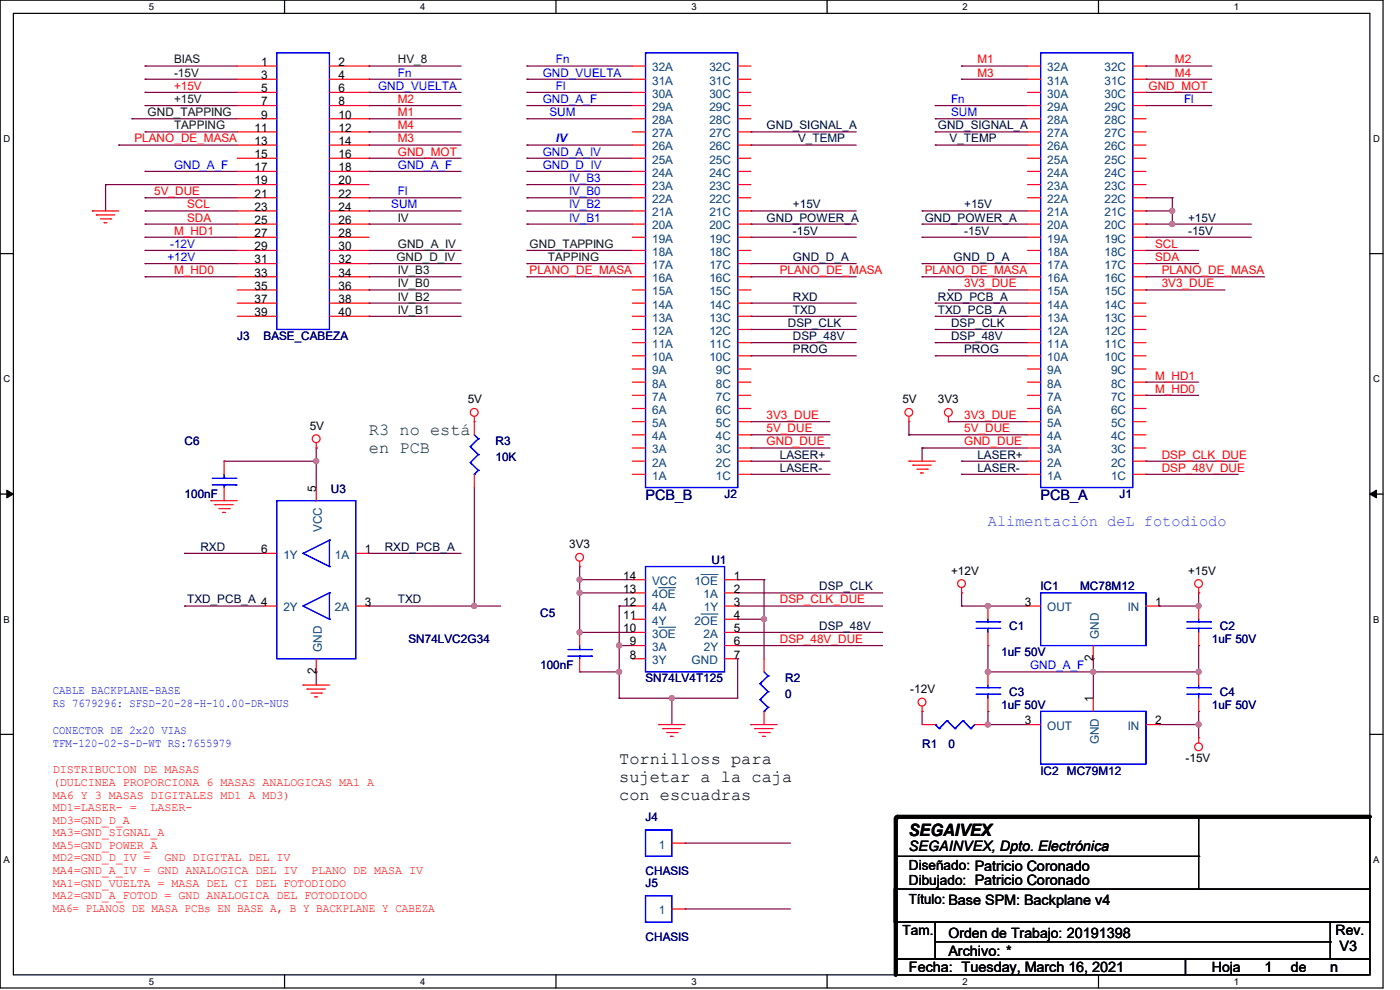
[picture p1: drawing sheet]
<svg xmlns="http://www.w3.org/2000/svg" width="297mm" height="210mm" viewBox="0 0 297 210" stroke-linecap="round" stroke-linejoin="round" font-family="sans-serif">
<path d="M0 0h293.4v209.6h-293.4zM2.8 2.8h287.8v204h-287.8z" fill="none" stroke="#000" stroke-width=".25"/>
<g fill="#fff">
<path d="M31.6 .3h1.1v2.3h-1.1z"/>
<path d="M31.6 207.1h1.1v2.2h-1.1z"/>
</g>
<path d="M60.4 0v2.8M60.4 206.8v2.8" fill="none" stroke="#000" stroke-width=".25"/>
<g fill="#fff">
<path d="M89.1 .3h1.1v2.3h-1.1z"/>
<path d="M89.1 207.1h1.1v2.2h-1.1z"/>
</g>
<path d="M117.9 0v2.8M117.9 206.8v2.8" fill="none" stroke="#000" stroke-width=".25"/>
<g fill="#fff">
<path d="M146.7 .3h1.1v2.3h-1.1z"/>
<path d="M146.7 207.1h1.1v2.2h-1.1z"/>
</g>
<path d="M175.5 0v2.8M175.5 206.8v2.8" fill="none" stroke="#000" stroke-width=".25"/>
<g fill="#fff">
<path d="M204.2 .3h1.1v2.3h-1.1z"/>
<path d="M204.2 207.1h1.1v2.2h-1.1z"/>
</g>
<path d="M233 0v2.8M233 206.8v2.8" fill="none" stroke="#000" stroke-width=".25"/>
<g fill="#fff">
<path d="M261.8 .3h1.1v2.3h-1.1z"/>
<path d="M261.8 207.1h1.1v2.2h-1.1z"/>
<path d="M.8 28.3h1.4v2.3h-1.4z"/>
<path d="M291.3 28.3h1.5v2.3h-1.5z"/>
<path d="M.8 79.3h1.4v2.2h-1.4z"/>
<path d="M291.3 79.3h1.5v2.2h-1.5z"/>
</g>
<path d="M0 53.8h2.8M290.6 53.8h2.8" fill="none" stroke="#000" stroke-width=".25"/>
<g fill="#fff">
<path d="M.8 130.3h1.3v2.2h-1.3z"/>
<path d="M291.3 130.3h1.4v2.2h-1.4z"/>
</g>
<path d="M0 104.8h2.8M290.6 104.8h2.8" fill="none" stroke="#000" stroke-width=".25"/>
<path d="M1.4 104l1.4 .8-1.4 .8zM290.6 104.8l1.4-.8v1.6z" fill="#000" stroke="#000" stroke-width=".21"/>
<g fill="#fff">
<path d="M.8 181.3h1.3v2.2h-1.3z"/>
<path d="M291.3 181.3h1.4v2.2h-1.4z"/>
</g>
<g fill="none" stroke="#000" stroke-width=".25">
<path d="M0 155.8h2.8M290.6 155.8h2.8M190 173.3h100.6v15.3h-100.6zM254.3 173.3v15.3M189.7 188.6h100.9v7h-100.9zM190 195.6h8.4v7.9h-8.4zM190 181.7h64.3M198.4 195.6h83.8v7.9h-83.8zM198.4 199.8h83.8M254.3 181.7h.1M254.3 188.6h.1M282.2 195.6h8.4v7.9h-8.4z"/>
<path d="M282.2 199.8h.1M190 203.5h61.5v3.3h-61.5zM251.5 203.5h39.1v3.3h-39.1z"/>
</g>
<g fill="none" stroke="#800040" stroke-width=".25">
<path d="M30.8 14h.1M30.8 16.8h.1M30.8 19.6h.1M30.8 16.8h19.5M30.8 14h19.5M30.8 19.6h19.5M78.3 14h.1M78.3 16.8h.1M78.3 19.6h.1M78.3 16.8h19.5M78.3 14h19.5M78.3 19.6h19.5"/>
<path d="M111.8 16.8h.1M111.8 14h.1M111.8 19.6h.1M111.8 16.8h22.4M111.8 14h22.4M111.8 19.6h22.4M204 16.8h.1M204 14h.1M204 16.8h14M204 14h14M243.1 19.6h.1M243.1 14h.1"/>
<path d="M243.1 16.8h.1M243.1 16.8h14M243.1 14h14M243.1 19.6h14M22.4 39.2h.1M22.4 39.2h27.9M22.4 39.2v5.5M25.2 30.8h.1M25.2 30.8h25.1M28 25.2h.1M28 25.2h22.3M30.8 22.4h.1"/>
<path d="M30.8 28h.1M30.8 36.4h.1M30.8 36.4h19.5M30.8 22.4h19.5M30.8 28h19.5M78.3 22.4h.1M78.3 25.2h.1M78.3 28h.1M78.3 30.8h.1M78.3 33.6h.1M78.3 36.4h.1M78.3 36.4h19.5"/>
<path d="M78.3 22.4h19.5M78.3 25.2h19.5M78.3 30.8h19.5M78.3 33.6h19.5M78.3 28h19.5M111.8 39.2h.1M111.8 36.4h.1M111.8 22.4h.1M111.8 25.2h.1M111.8 30.8h.1M111.8 33.6h.1M111.8 39.2h22.4"/>
<path d="M111.8 36.4h22.4M111.8 22.4h22.4M111.8 25.2h22.4M111.8 30.8h22.4M111.8 33.6h22.4M159.3 30.8h.1M159.3 28h.1M159.3 30.8h22.4M159.3 28h22.4M198.4 28h.1M198.4 22.4h.1M198.4 25.2h.1"/>
<path d="M198.4 30.8h.1M198.4 22.4h19.6M198.4 25.2h19.6M198.4 30.8h19.6M198.4 28h19.6M243.1 22.4h.1M243.1 22.4h14M30.8 53.1h.1M30.8 55.9h.1M30.8 58.7h.1M30.8 42h.1M30.8 44.7h.1"/>
<path d="M30.8 47.5h.1M30.8 50.3h.1M30.8 53.1h19.5M30.8 55.9h19.5M30.8 47.5h19.5M30.8 42h19.5M30.8 44.7h19.5M30.8 58.7h19.5M30.8 50.3h19.5M78.3 53.1h.1M78.3 55.9h.1M78.3 58.7h.1"/>
<path d="M78.3 42h.1M78.3 44.7h.1M78.3 47.5h.1M78.3 53.1h19.5M78.3 55.9h19.5M78.3 47.5h19.5M78.3 42h19.5M78.3 44.7h19.5M78.3 58.7h19.5M111.8 47.5h.1M111.8 42h.1M111.8 44.7h.1"/>
<path d="M111.8 58.7h.1M111.8 53.1h.1M111.8 55.9h.1M111.8 53.1h22.4M111.8 55.9h22.4M111.8 47.5h22.4M111.8 42h22.4M111.8 44.7h22.4M111.8 58.7h22.4M159.3 58.7h.1M159.3 47.5h.1M159.3 50.3h.1"/>
<path d="M159.3 55.9h.1M159.3 44.7h.1M159.3 55.9h22.4M159.3 47.5h22.4M159.3 44.7h22.4M159.3 58.7h22.4M159.3 50.3h22.4M195.6 58.7h.1M195.6 47.5h.1M195.6 50.3h.1M195.6 55.9h.1M195.6 44.7h.1"/>
<path d="M195.6 55.9h22.4M195.6 47.5h22.4M195.6 44.7h22.4M195.6 58.7h22.4M195.6 50.3h22.4M243.1 53.1h.1M243.1 55.9h.1M243.1 50.3h.1M243.1 42h.1M243.1 47.5h.1M243.1 44.7h.1M243.1 58.7h.1"/>
<path d="M243.1 53.1h11.2M243.1 55.9h11.2M243.1 47.5h22.4M243.1 42h5.6M243.1 44.7h5.6M243.1 58.7h25.2M243.1 50.3h22.4M248.7 47.5h.1M248.7 44.7h.1M248.7 42h.1M248.7 42v5.5M78.3 61.5h.1"/>
<path d="M78.3 64.3h.1M78.3 67.1h.1M78.3 67.1h19.5M78.3 64.3h19.5M78.3 61.5h19.5M159.3 67.1h.1M159.3 64.3h.1M159.3 69.9h.1M159.3 72.7h.1M159.3 75.5h.1M159.3 67.1h22.4M159.3 64.3h22.4"/>
<path d="M159.3 69.9h22.4M159.3 72.7h22.4M159.3 75.5h22.4M198.4 69.9h.1M198.4 72.7h.1M198.4 75.5h.1M198.4 64.3h.1M198.4 67.1h.1M198.4 67.1h19.6M198.4 64.3h19.6M198.4 69.9h19.6M198.4 72.7h19.6"/>
<path d="M198.4 75.5h19.6M201.2 61.5h.1M201.2 61.5h16.8M243.1 61.5h.1M243.1 61.5h16.8M47.5 97.8h.1M47.5 97.8h19.6M67.1 97.8h.1M67.1 95h.1M67.1 95v8.4M159.3 95h.1M159.3 92.2h.1"/>
<path d="M159.3 89.5h.1M159.3 97.8h.1M159.3 95h16.8M159.3 92.2h16.8M159.3 89.5h16.8M159.3 97.8h16.8M192.8 92.2h.1M192.8 92.2h25.2M192.8 89.5v2.7M195.6 95h.1M195.6 95h22.4M195.6 95v2.8"/>
<path d="M201.2 89.5h.1M201.2 89.5h16.8M204 97.8h.1M204 97.8h14M243.1 97.8h.1M243.1 81.1h.1M243.1 83.9h.1M243.1 97.8h19.6M243.1 81.1h11.2M243.1 83.9h11.2M39.2 117.4h.1M39.2 117.4h16.7"/>
<path d="M78.3 117.4h.1M78.3 117.4h19.5M100.6 103.4v25.2M159.3 100.6h.1M159.3 100.6h16.8M204 100.6h.1M204 100.6h14M243.1 100.6h.1M243.1 100.6h19.6M39.2 128.6h.1M39.2 128.6h16.7M78.3 128.6h.1"/>
<path d="M78.3 128.6h27.9M100.6 128.6h.1M123 134.2h.1M123 125.8h.1M123 123h.1M123 120.2h.1M123 125.8h11.2M123 134.2h11.2M123 123h11.2M123 120.2v14M131.4 128.6h.1M131.4 136.9h.1"/>
<path d="M131.4 128.6h2.8M131.4 136.9h2.8M131.4 128.6v19.5M156.5 125.8h.1M156.5 134.2h.1M156.5 128.6h.1M156.5 136.9h.1M156.5 131.4h.1M156.5 123h.1M156.5 139.7h.1M156.5 125.8h30.7M156.5 134.2h30.7"/>
<path d="M156.5 128.6h30.7M156.5 136.9h30.7M156.5 131.4h5.6M156.5 123h5.6M156.5 139.7v8.4h-25.1M162.1 131.4h.1M162.1 123h.1M162.1 123v16.7M204 125.8h.1M204 128.6h.1M204 128.6h14M204 125.8v2.8"/>
<path d="M209.6 136.9h.1M209.6 128.6h.1M209.6 136.9v5.6M231.9 139.7h.1M231.9 139.7v8.4M245.9 128.6h.1M254.3 125.8h.1M254.3 136.9h.1M254.3 125.8v2.8h-8.4M254.3 136.9v5.6h-44.7M67.1 142.5h.1M67.1 142.5v2.8"/>
<path d="M123 142.5h.1M123 142.5h8.4M131.4 142.5h.1M131.4 148.1h.1M142.5 148.1h.1M142.5 148.1v5.6M195.6 150.9h.1M195.6 150.9v2.8M209.6 153.7h.1M209.6 142.5h.1M209.6 150.9h.1M209.6 153.7h8.4"/>
<path d="M209.6 150.9v2.8M231.9 142.5h.1M245.9 153.7h.1M245.9 153.7h8.4M254.3 150.9h.1M254.3 153.7h.1M254.3 150.9v5.6M145.3 178.9h.1M145.3 178.9h22.4M145.3 192.8h.1M145.3 192.8h22.4"/>
</g>
<g fill="#f0f" stroke="#f0f" stroke-width=".25">
<circle cx="162.1" cy="131.3" r=".53"/>
<circle cx="254.3" cy="153.7" r=".53"/>
<circle cx="254.3" cy="128.5" r=".53"/>
<circle cx="209.6" cy="128.5" r=".53"/>
<circle cx="209.6" cy="153.7" r=".53"/>
<circle cx="209.6" cy="142.5" r=".53"/>
<circle cx="254.3" cy="142.5" r=".53"/>
<circle cx="231.9" cy="142.5" r=".53"/>
<circle cx="123" cy="134.1" r=".53"/>
<circle cx="248.7" cy="47.5" r=".53"/>
<circle cx="123" cy="125.8" r=".53"/>
<circle cx="123" cy="123" r=".53"/>
<circle cx="248.7" cy="44.7" r=".53"/>
<circle cx="131.3" cy="136.9" r=".53"/>
<circle cx="131.3" cy="142.5" r=".53"/>
<circle cx="142.5" cy="148.1" r=".53"/>
<circle cx="67.1" cy="97.8" r=".53"/>
<circle cx="100.6" cy="128.5" r=".53"/>
</g>
<g fill="none" stroke="#f00" stroke-width=".25">
<path d="M50.3 14h8.4M50.3 16.8h8.4M50.3 19.6h8.4M69.9 14h8.4M69.9 16.8h8.4M69.9 19.6h8.4M134.2 14h2.7M134.2 16.8h2.7M134.2 19.6h2.7M156.5 14h2.8M156.5 16.8h2.8M156.5 19.6h2.8"/>
<path d="M218 14h2.8M218 16.8h2.8M218 19.6h2.8M240.3 14h2.8M240.3 16.8h2.8M240.3 19.6h2.8M50.3 22.4h8.4M50.3 25.2h8.4M50.3 28h8.4M50.3 30.8h8.4M50.3 33.6h8.4M50.3 36.4h8.4"/>
<path d="M50.3 39.2h8.4M69.9 22.4h8.4M69.9 25.2h8.4M69.9 28h8.4M69.9 30.8h8.4M69.9 33.6h8.4M69.9 36.4h8.4M69.9 39.2h8.4M134.2 22.4h2.7M134.2 25.2h2.7M134.2 28h2.7M134.2 30.8h2.7"/>
<path d="M134.2 33.6h2.7M134.2 36.4h2.7M134.2 39.2h2.7M156.5 22.4h2.8M156.5 25.2h2.8M156.5 28h2.8M156.5 30.8h2.8M156.5 33.6h2.8M156.5 36.4h2.8M156.5 39.2h2.8M218 22.4h2.8M218 25.2h2.8"/>
<path d="M218 28h2.8M218 30.8h2.8M218 33.6h2.8M218 36.4h2.8M218 39.2h2.8M240.3 22.4h2.8M240.3 25.2h2.8M240.3 28h2.8M240.3 30.8h2.8M240.3 33.6h2.8M240.3 36.4h2.8M240.3 39.2h2.8"/>
<path d="M19.6 44.7h.1M19.6 44.7h5.6M20.4 45.6h.1M20.4 45.6h3.9M21.3 46.4h2.2M22.1 47.2h.1M22.1 47.2h.6M23.5 46.4h.1M50.3 44.7h8.4M50.3 42h8.4M50.3 47.5h8.4M50.3 50.3h8.4"/>
<path d="M50.3 53.1h8.4M50.3 55.9h8.4M50.3 58.7h8.4M69.9 44.7h8.4M69.9 42h8.4M69.9 47.5h8.4M69.9 50.3h8.4M69.9 53.1h8.4M69.9 55.9h8.4M69.9 58.7h8.4M134.2 44.7h2.7M134.2 42h2.7"/>
<path d="M134.2 47.5h2.7M134.2 50.3h2.7M134.2 53.1h2.7M134.2 55.9h2.7M134.2 58.7h2.7M156.5 44.7h2.8M156.5 42h2.8M156.5 47.5h2.8M156.5 50.3h2.8M156.5 53.1h2.8M156.5 55.9h2.8M156.5 58.7h2.8"/>
<path d="M218 44.7h2.8M218 42h2.8M218 47.5h2.8M218 50.3h2.8M218 53.1h2.8M218 55.9h2.8M218 58.7h2.8M240.3 44.7h2.8M240.3 42h2.8M240.3 47.5h2.8M240.3 50.3h2.8M240.3 53.1h2.8"/>
<path d="M240.3 55.9h2.8M240.3 58.7h2.8M50.3 61.5h8.4M50.3 64.3h8.4M50.3 67.1h8.4M69.9 61.5h8.4M69.9 64.3h8.4M69.9 67.1h8.4M134.2 61.5h2.7M134.2 64.3h2.7M134.2 67.1h2.7M134.2 75.5h2.7"/>
<path d="M134.2 69.9h2.7M134.2 78.3h2.7M134.2 72.7h2.7M156.5 61.5h2.8M156.5 64.3h2.8M156.5 67.1h2.8M156.5 75.5h2.8M156.5 69.9h2.8M156.5 78.3h2.8M156.5 72.7h2.8M218 61.5h2.8M218 64.3h2.8"/>
<path d="M218 67.1h2.8M218 75.5h2.8M218 69.9h2.8M218 78.3h2.8M218 72.7h2.8M240.3 61.5h2.8M240.3 64.3h2.8M240.3 67.1h2.8M240.3 75.5h2.8M240.3 69.9h2.8M240.3 78.3h2.8M240.3 72.7h2.8"/>
<path d="M47.5 97.8v2.8M67.1 95h.1M67.1 93.9v1.1M100.6 89.5h.1M100.6 88.3v3.9M134.2 97.8h2.7M134.2 92.2h2.7M134.2 86.7h2.7M134.2 81.1h2.7M134.2 95h2.7M134.2 89.5h2.7M134.2 83.9h2.7"/>
<path d="M156.5 97.8h2.8M156.5 92.2h2.8M156.5 86.7h2.8M156.5 81.1h2.8M156.5 95h2.8M156.5 89.5h2.8M156.5 83.9h2.8M192.8 97.8h.1M192.8 89.5h.1M192.8 97.8h5.6M192.8 88.3v1.2M193.7 98.7h.1"/>
<path d="M193.7 98.7h3.9M194.5 99.5h2.2M196.7 99.5h.1M201.2 89.5h.1M201.2 88.3v1.2M218 97.8h2.8M218 92.2h2.8M218 86.7h2.8M218 81.1h2.8M218 95h2.8M218 89.5h2.8M218 83.9h2.8"/>
<path d="M240.3 97.8h2.8M240.3 92.2h2.8M240.3 86.7h2.8M240.3 81.1h2.8M240.3 95h2.8M240.3 89.5h2.8M240.3 83.9h2.8M44.7 106.2h.1M44.7 106.2h5.6M45.6 107.1h.1M45.6 107.1h3.9M46.4 107.9h2.2"/>
<path d="M47.2 108.7h.1M47.2 108.7h.6M47.5 103.4v2.8M48.6 107.9h.1M55.9 117.4h2.8M67.1 103.4v2.8M75.5 117.4h2.8M100.6 100.6v2.8M123 119.1v1.1M134.2 100.6h2.7M156.5 100.6h2.8M195.3 100.3h.1"/>
<path d="M195.3 100.3h.6M218 100.6h2.8M240.3 100.6h2.8M55.9 128.6h2.8M67.1 139.7v2.8M75.5 128.6h2.8M123 120.2h.1M123 134.2v2.7M123 139.7v2.8M134.2 128.6h2.7M134.2 123h2.7M134.2 125.8h2.7"/>
<path d="M134.2 131.4h2.7M134.2 134.2h2.7M134.2 136.9h2.7M134.2 139.7h2.7M153.7 128.6h2.8M153.7 123h2.8M153.7 125.8h2.8M153.7 131.4h2.8M153.7 134.2h2.8M153.7 136.9h2.8M153.7 139.7h2.8M162.1 139.7v2.8"/>
<path d="M204 125.8h.1M204 124.7v1.1M209.6 128.6v2.8M209.6 134.2v2.7M218 128.6h2.8M231.9 136.9v2.8M243.1 128.6h2.8M254.3 125.8h.1M254.3 124.7v1.1M254.3 128.6v2.8M254.3 134.2v2.7M64.3 145.3h.1"/>
<path d="M64.3 145.3h5.6M65.2 146.2h.1M65.2 146.2h3.8M66 147h2.2M66.8 147.8h.1M66.8 147.8h.6M68.2 147h.1M139.7 153.7h.1M139.7 153.7h5.6M140.6 154.6h.1M140.6 154.6h3.9M141.4 155.4h2.2"/>
<path d="M142.2 156.2h.1M142.2 156.2h.6M143.6 155.4h.1M159.3 153.7h.1M159.3 153.7h5.6M160.1 154.6h.1M160.1 154.6h3.9M161 155.4h2.2M161.8 156.2h.1M161.8 156.2h.6M162.1 150.9v2.8M163.2 155.4h.1"/>
<path d="M195.6 150.9h.1M195.6 149.8v1.1M195.6 153.7h2.8M206.8 153.7h2.8M209.6 142.5v2.8M209.6 148.1v2.8M218 153.7h2.8M231.9 148.1v2.8M243.1 153.7h2.8M254.3 156.5h.1M254.3 142.5v2.8M254.3 148.1v2.8"/>
<path d="M254.3 156.5v1.1M142.5 178.9h2.8M142.5 192.8h2.8"/>
<circle cx="67.1" cy="93.1" r=".83"/>
<circle cx="100.6" cy="87.5" r=".83"/>
<circle cx="192.8" cy="87.5" r=".83"/>
<circle cx="201.2" cy="87.5" r=".83"/>
<circle cx="123" cy="118.2" r=".83"/>
<circle cx="204" cy="123.8" r=".83"/>
<circle cx="254.3" cy="123.8" r=".83"/>
<circle cx="195.6" cy="148.9" r=".83"/>
<circle cx="254.3" cy="158.4" r=".83"/>
</g>
<path d="M190 173.6v33.2M190.3 173.3h100.3" fill="none" stroke="#000" stroke-width=".8"/>
<g fill="#000">
<circle cx="190" cy="173.6" r=".4"/>
<circle cx="190.3" cy="173.3" r=".4"/>
</g>
<g fill="none" stroke="#00f" stroke-width=".25">
<path d="M58.7 11.2h11.2v58.7h-11.2zM136.9 11.2h19.6v92.2h-19.6zM220.8 11.2h19.5v92.2h-19.5zM99.8 94.7h.1M99.8 98.1h.1M99.8 94.7l1.7 1.7M99.8 98.1l1.7 1.7M100.6 92.2l.9 .9M101.5 93.1h.1M101.5 96.4h.1M101.5 99.8h.1M101.5 93.1l-1.7 1.6"/>
<path d="M101.5 96.4l-1.7 1.7M101.5 99.8l-.9 .8M45 101.5h5M45 102.9h5M47.5 102.9h.1M47.5 101.5h.1M47.5 100.6v.9M47.5 102.9v.5M50 101.5h.1M50 102.9h.1M58.7 106.2h16.8v33.5h-16.8zM64.3 117.4h.1"/>
<path d="M64.3 117.4l5.6 2.8M69.9 114.6h.1M69.9 114.6v5.6M69.9 114.6l-5.6 2.8M100.6 100.6h.1M64.3 128.6h.1M64.3 128.6l5.6 2.8M69.9 120.2h.1M69.9 131.4h.1M69.9 125.8h.1M69.9 125.8v5.6M69.9 125.8l-5.6 2.8"/>
<path d="M120.5 137.8h5M120.5 139.2h5M123 139.2h.1M123 137.8h.1M123 136.9v.9M123 139.2v.5M125.5 137.8h.1M125.5 139.2h.1M136.9 120.2h16.8v22.3h-16.8zM207.1 133.3h5M207.1 131.9h5M209.6 131.9h.1"/>
<path d="M209.6 133.3h.1M209.6 131.4v.5M209.6 133.3v.9M212.1 133.3h.1M212.1 131.9h.1M220.8 125.8h22.3v11.1h-22.3zM251.8 133.3h5M251.8 131.9h5M254.3 131.9h.1M254.3 133.3h.1M254.3 131.4v.5M254.3 133.3v.9"/>
<path d="M256.8 133.3h.1M256.8 131.9h.1M161.2 145h.1M161.2 148.4h.1M161.2 145l1.7 1.7M161.2 148.4l1.7 1.7M162.1 150.9h.1M162.1 142.5l.8 .9M162.9 143.4h.1M162.9 146.7h.1M162.9 150.1h.1M162.9 143.4l-1.7 1.6"/>
<path d="M162.9 146.7l-1.7 1.7M162.9 150.1l-.8 .8M198.4 153.7h.1M198.4 153.7l.9 .9M199.3 154.6h.1M200.9 152.9h.1M200.9 152.9l1.7 1.7M200.9 152.9l-1.6 1.7M202.6 154.6h.1M204.3 152.9h.1M204.3 152.9l1.7 1.7M204.3 152.9l-1.7 1.7"/>
<path d="M206 154.6h.1M206.8 153.7l-.8 .9M207.1 147.3h5M207.1 145.9h5M209.6 145.9h.1M209.6 147.3h.1M209.6 145.3v.6M209.6 147.3v.8M212.1 147.3h.1M212.1 145.9h.1M220.8 150.9h22.3v11.2h-22.3zM251.8 147.3h5"/>
<path d="M251.8 145.9h5M254.3 145.9h.1M254.3 147.3h.1M254.3 145.3v.6M254.3 147.3v.8M256.8 147.3h.1M256.8 145.9h.1M136.9 176.1h5.6v5.6h-5.6zM136.9 190h5.6v5.6h-5.6z"/>
</g>
<path d="M139.7 133.1h3.6M139.7 124.7h3.6M148.7 121.9h3.6M148.7 130.3h3.6" fill="none" stroke="#004080" stroke-width=".21"/>
<g font-size="3.6" fill="#008000">
<text x="78.3" y="92.2">R3 no está</text>
<text x="78.3" y="96">en PCB</text>
</g>
<g font-size="3.6">
<text x="131.4" y="162.1">Tornilloss para</text>
<text x="131.4" y="165.9">sujetar a la caja</text>
<text x="131.4" y="169.6">con escuadras</text>
<text x="192.8" y="177.4">SEGAIVEX</text>
</g>
<text font-size="3.3" fill="#0080ff" x="209.6" y="111.7">Alimentación deL fotodiodo</text>
<g font-size="3" fill="#000080">
<text x="136.9" y="106.2">PCB_B</text>
<text x="220.8" y="106.2">PCB_A</text>
</g>
<g font-size="3">
<text x="192.8" y="180.5">SEGAINVEX, Dpto. Electrónica</text>
<text x="192.8" y="184.6">Diseñado: Patricio Coronado</text>
<text x="192.8" y="187.7">Dibujado: Patricio Coronado</text>
<text x="192.8" y="191.9">Título: Base SPM: Backplane v4</text>
<text x="191.4" y="198.3">Tam.</text>
<text x="201.2" y="202.9">Archivo: ***</text>
<text x="201.2" y="202.9">Archivo:</text>
<text x="201.2" y="198.9">Orden de Trabajo: 20191398</text>
<text x="283.3" y="198.3">Rev.</text>
<text x="284.2" y="201.7">V3</text>
<text x="192.8" y="206.2">Fecha: Tuesday, March 16, 2021</text>
<text x="257.1" y="206.2">Hoja</text>
<text x="268.3" y="206.2">1</text>
<text x="273.9" y="206.2">de</text>
<text x="282.2" y="206.2">n</text>
</g>
<g font-size="2.5" fill="#004000">
<text x="36.9" y="13.5">BIAS</text>
<text x="36.9" y="16.3">-15V</text>
<text x="84.4" y="13.5">HV_8</text>
<text x="36.9" y="21.8">+15V</text>
<text x="31.3" y="24.6">GND_TAPPING</text>
<text x="36.9" y="27.4">TAPPING</text>
<text x="84.4" y="47">IV</text>
<text x="84.4" y="52.6">GND_A_IV</text>
<text x="112.4" y="52.6">GND_TAPPING</text>
<text x="84.1" y="55.4">GND_D_IV</text>
<text x="84.4" y="58.2">IV_B3</text>
<text x="116.2" y="55.4">TAPPING</text>
<text x="84.4" y="61">IV_B0</text>
<text x="84.4" y="63.8">IV_B2</text>
<text x="84.4" y="66.5">IV_B1</text>
</g>
<g font-size="2.5">
<text x="55.4" y="14">1</text>
<text x="55.4" y="16.8">3</text>
<text x="71.8" y="14">2</text>
<text x="71.8" y="16.8">4</text>
<text x="55.4" y="19.6">5</text>
<text x="55.4" y="22.4">7</text>
<text x="71.8" y="19.6">6</text>
<text x="71.8" y="22.4">8</text>
<text x="54" y="27.9">11</text>
<text x="55.4" y="25.1">9</text>
<text x="71.8" y="25.1">10</text>
<text x="71.8" y="27.9">12</text>
<text x="54" y="30.7">13</text>
<text x="54" y="33.5">15</text>
<text x="71.8" y="30.7">14</text>
<text x="71.8" y="33.5">16</text>
<text x="54" y="36.3">17</text>
<text x="54" y="39.1">19</text>
<text x="54" y="41.9">21</text>
<text x="71.8" y="36.3">18</text>
<text x="71.8" y="39.1">20</text>
<text x="71.8" y="41.9">22</text>
<text x="54" y="44.7">23</text>
<text x="54" y="47.5">25</text>
<text x="71.8" y="44.7">24</text>
<text x="71.8" y="47.5">26</text>
<text x="54" y="50.3">27</text>
<text x="54" y="53.1">29</text>
<text x="71.8" y="50.3">28</text>
<text x="71.8" y="53.1">30</text>
<text x="54" y="55.9">31</text>
<text x="54" y="58.7">33</text>
<text x="71.8" y="55.9">32</text>
<text x="71.8" y="58.7">34</text>
<text x="54" y="61.5">35</text>
<text x="54" y="64.3">37</text>
<text x="71.8" y="61.5">36</text>
<text x="71.8" y="64.3">38</text>
<text x="54" y="67.1">39</text>
<text x="71.8" y="67.1">40</text>
<text x="99.2" y="85.6">5V</text>
<text x="191.4" y="85.6">5V</text>
<text x="199" y="85.6">3V3</text>
<text x="65.7" y="91.1">5V</text>
<text x="67.1" y="104.3" transform="rotate(-90 67.1 104.3)">5</text>
<text x="55.4" y="117.3">6</text>
<text x="77.4" y="117.3">1</text>
<text x="120.7" y="116.3">3V3</text>
<text x="132.2" y="125.7">13</text>
<text x="132.2" y="122.9">14</text>
<text x="155.7" y="122.9">1</text>
<text x="155.7" y="125.7">2</text>
<text x="201.8" y="121.9">+12V</text>
<text x="252.1" y="121.9">+15V</text>
<text x="77.4" y="128.5">3</text>
<text x="132.2" y="131.3">11</text>
<text x="132.2" y="128.5">12</text>
<text x="155.7" y="128.5">3</text>
<text x="155.7" y="131.3">4</text>
<text x="217.4" y="128.5">3</text>
<text x="245.1" y="128.5">1</text>
<text x="132.2" y="134.1">10</text>
<text x="133.6" y="136.9">9</text>
<text x="155.7" y="134.1">5</text>
<text x="155.7" y="136.9">6</text>
<text x="67.1" y="143.1" transform="rotate(-90 67.1 143.1)">2</text>
<text x="133.6" y="139.7">8</text>
<text x="155.7" y="139.7">7</text>
<text x="231.9" y="140.3" transform="rotate(-90 231.9 140.3)">2</text>
<text x="193.1" y="147">-12V</text>
<text x="231.9" y="149" transform="rotate(-90 231.9 149)">1</text>
<text x="217.4" y="153.7">3</text>
<text x="245.1" y="153.7">2</text>
<text x="251.5" y="161.5">-15V</text>
</g>
<g font-size="2.5" fill="#00f">
<text x="84.4" y="16.3">Fn</text>
<text x="115.1" y="16.3">GND_VUELTA</text>
<text x="117.9" y="13.5">Fn</text>
<text x="80.2" y="19">GND_VUELTA</text>
<text x="115.1" y="21.8">GND_A_F</text>
<text x="117.9" y="19">Fl</text>
<text x="201.8" y="21.8">Fn</text>
<text x="251.2" y="21.8">Fl</text>
<text x="116.5" y="24.6">SUM</text>
<text x="201.8" y="24.6">SUM</text>
<text x="36.9" y="35.8">GND_A_F</text>
<text x="84.4" y="35.8">GND_A_F</text>
<text x="115.1" y="35.8">GND_D_IV</text>
<text x="115.1" y="33">GND_A_IV</text>
<text x="117.9" y="30.2">IV</text>
<text x="84.4" y="41.4">Fl</text>
<text x="120.7" y="38.6">IV_B3</text>
<text x="120.7" y="41.4">IV_B0</text>
<text x="83" y="44.2">SUM</text>
<text x="120.7" y="47">IV_B1</text>
<text x="120.7" y="44.2">IV_B2</text>
<text x="36.1" y="52.6">-12V</text>
<text x="35.5" y="55.4">+12V</text>
<text x="218.5" y="142">GND_A_F</text>
<text x="11.2" y="147.3">CABLE BACKPLANE-BASE</text>
<text x="11.2" y="150">RS 7679296: SFSD-20-28-H-10.00-DR-NUS</text>
<text x="11.2" y="155.7">CONECTOR DE 2x20 VIAS</text>
<text x="11.2" y="158.4">TFM-120-02-S-D-WT RS:7655979</text>
</g>
<g font-size="2.5" fill="#004080">
<text x="138.3" y="15.2">32A</text>
<text x="138.3" y="17.9">31A</text>
<text x="150.5" y="15.2">32C</text>
<text x="150.5" y="17.9">31C</text>
<text x="222.2" y="15.2">32A</text>
<text x="222.2" y="17.9">31A</text>
<text x="234.3" y="15.2">32C</text>
<text x="234.3" y="17.9">31C</text>
<text x="138.3" y="20.7">30A</text>
<text x="138.3" y="23.5">29A</text>
<text x="150.5" y="20.7">30C</text>
<text x="150.5" y="23.5">29C</text>
<text x="222.2" y="20.7">30A</text>
<text x="222.2" y="23.5">29A</text>
<text x="234.3" y="20.7">30C</text>
<text x="234.3" y="23.5">29C</text>
<text x="138.3" y="26.3">28A</text>
<text x="138.3" y="29.1">27A</text>
<text x="150.5" y="26.3">28C</text>
<text x="150.5" y="29.1">27C</text>
<text x="222.2" y="26.3">28A</text>
<text x="222.2" y="29.1">27A</text>
<text x="234.3" y="26.3">28C</text>
<text x="234.3" y="29.1">27C</text>
<text x="138.3" y="31.9">26A</text>
<text x="138.3" y="34.7">25A</text>
<text x="150.5" y="31.9">26C</text>
<text x="150.5" y="34.7">25C</text>
<text x="222.2" y="31.9">26A</text>
<text x="222.2" y="34.7">25A</text>
<text x="234.3" y="31.9">26C</text>
<text x="234.3" y="34.7">25C</text>
<text x="138.3" y="37.5">24A</text>
<text x="138.3" y="40.3">23A</text>
<text x="150.5" y="37.5">24C</text>
<text x="150.5" y="40.3">23C</text>
<text x="222.2" y="37.5">24A</text>
<text x="222.2" y="40.3">23A</text>
<text x="234.3" y="37.5">24C</text>
<text x="234.3" y="40.3">23C</text>
<text x="138.3" y="43.1">22A</text>
<text x="138.3" y="45.9">21A</text>
<text x="150.5" y="43.1">22C</text>
<text x="150.5" y="45.9">21C</text>
<text x="222.2" y="43.1">22A</text>
<text x="222.2" y="45.9">21A</text>
<text x="234.3" y="43.1">22C</text>
<text x="234.3" y="45.9">21C</text>
<text x="138.3" y="48.7">20A</text>
<text x="138.3" y="51.5">19A</text>
<text x="150.5" y="48.7">20C</text>
<text x="150.5" y="51.5">19C</text>
<text x="222.2" y="48.7">20A</text>
<text x="222.2" y="51.5">19A</text>
<text x="234.3" y="48.7">20C</text>
<text x="234.3" y="51.5">19C</text>
<text x="138.3" y="54.3">18A</text>
<text x="138.3" y="59.9">16A</text>
<text x="138.3" y="57.1">17A</text>
<text x="150.5" y="59.9">16C</text>
<text x="150.5" y="54.3">18C</text>
<text x="150.5" y="57.1">17C</text>
<text x="222.2" y="54.3">18A</text>
<text x="222.2" y="59.9">16A</text>
<text x="222.2" y="57.1">17A</text>
<text x="234.3" y="59.9">16C</text>
<text x="234.3" y="54.3">18C</text>
<text x="234.3" y="57.1">17C</text>
<text x="138.3" y="65.4">14A</text>
<text x="138.3" y="62.7">15A</text>
<text x="150.5" y="65.4">14C</text>
<text x="150.5" y="62.7">15C</text>
<text x="222.2" y="65.4">14A</text>
<text x="222.2" y="62.7">15A</text>
<text x="234.3" y="65.4">14C</text>
<text x="234.3" y="62.7">15C</text>
<text x="138.3" y="71">12A</text>
<text x="138.3" y="68.2">13A</text>
<text x="150.5" y="71">12C</text>
<text x="150.5" y="68.2">13C</text>
<text x="222.2" y="71">12A</text>
<text x="222.2" y="68.2">13A</text>
<text x="234.3" y="71">12C</text>
<text x="234.3" y="68.2">13C</text>
<text x="138.3" y="76.6">10A</text>
<text x="138.3" y="73.8">11A</text>
<text x="150.5" y="76.6">10C</text>
<text x="150.5" y="73.8">11C</text>
<text x="222.2" y="76.6">10A</text>
<text x="222.2" y="73.8">11A</text>
<text x="234.3" y="76.6">10C</text>
<text x="234.3" y="73.8">11C</text>
<text x="138.3" y="82.2">8A</text>
<text x="138.3" y="79.4">9A</text>
<text x="151.9" y="82.2">8C</text>
<text x="151.9" y="79.4">9C</text>
<text x="222.2" y="82.2">8A</text>
<text x="222.2" y="79.4">9A</text>
<text x="235.7" y="82.2">8C</text>
<text x="235.7" y="79.4">9C</text>
<text x="138.3" y="87.8">6A</text>
<text x="138.3" y="85">7A</text>
<text x="151.9" y="87.8">6C</text>
<text x="151.9" y="85">7C</text>
<text x="222.2" y="87.8">6A</text>
<text x="222.2" y="85">7A</text>
<text x="235.7" y="87.8">6C</text>
<text x="235.7" y="85">7C</text>
<text x="138.3" y="93.4">4A</text>
<text x="138.3" y="90.6">5A</text>
<text x="151.9" y="93.4">4C</text>
<text x="151.9" y="90.6">5C</text>
<text x="222.2" y="93.4">4A</text>
<text x="222.2" y="90.6">5A</text>
<text x="235.7" y="93.4">4C</text>
<text x="235.7" y="90.6">5C</text>
<text x="138.3" y="99">2A</text>
<text x="138.3" y="101.8">1A</text>
<text x="138.3" y="96.2">3A</text>
<text x="151.9" y="99">2C</text>
<text x="151.9" y="101.8">1C</text>
<text x="151.9" y="96.2">3C</text>
<text x="222.2" y="99">2A</text>
<text x="222.2" y="101.8">1A</text>
<text x="222.2" y="96.2">3A</text>
<text x="235.7" y="99">2C</text>
<text x="235.7" y="101.8">1C</text>
<text x="235.7" y="96.2">3C</text>
<text x="68.3" y="112.9" transform="rotate(-90 68.3 112.9)">VCC</text>
<text x="60.1" y="118.5">1Y</text>
<text x="71" y="118.5">1A</text>
<text x="138.3" y="124.1">VCC</text>
<text x="147.3" y="124.1">1OE</text>
<text x="60.1" y="129.7">2Y</text>
<text x="71" y="129.7">2A</text>
<text x="138.3" y="129.7">4A</text>
<text x="138.3" y="126.9">4OE</text>
<text x="149.3" y="126.9">1A</text>
<text x="149.3" y="129.7">1Y</text>
<text x="222.2" y="129.7">OUT</text>
<text x="239.3" y="129.7">IN</text>
<text x="138.3" y="135.3">3OE</text>
<text x="138.3" y="132.5">4Y</text>
<text x="147.3" y="132.5">2OE</text>
<text x="149.3" y="135.3">2A</text>
<text x="233.1" y="135.6" transform="rotate(-90 233.1 135.6)">GND</text>
<text x="68.3" y="138.3" transform="rotate(-90 68.3 138.3)">GND</text>
<text x="138.3" y="140.9">3Y</text>
<text x="138.3" y="138.1">3A</text>
<text x="146.7" y="140.9">GND</text>
<text x="149.3" y="138.1">2Y</text>
<text x="222.2" y="154.9">OUT</text>
<text x="239.3" y="154.9">IN</text>
<text x="233.1" y="157.9" transform="rotate(-90 233.1 157.9)">GND</text>
<text x="139.7" y="180">1</text>
<text x="139.7" y="194">1</text>
</g>
<g font-size="2.5" fill="#f00">
<text x="207.3" y="16.3">M3</text>
<text x="207.3" y="13.5">M1</text>
<text x="249.3" y="13.5">M2</text>
<text x="249.3" y="16.3">M4</text>
<text x="36.9" y="19">+15V</text>
<text x="84.4" y="21.8">M2</text>
<text x="243.7" y="19">GND_MOT</text>
<text x="84.4" y="24.6">M1</text>
<text x="84.4" y="27.4">M4</text>
<text x="28.5" y="30.2">PLANO_DE_MASA</text>
<text x="84.4" y="30.2">M3</text>
<text x="84.4" y="33">GND_MOT</text>
<text x="32.7" y="41.4">5V_DUE</text>
<text x="39.7" y="44.2">SCL</text>
<text x="39.7" y="47">SDA</text>
<text x="36.9" y="49.8">M_HD1</text>
<text x="245.1" y="52.6">SCL</text>
<text x="36.9" y="58.2">M_HD0</text>
<text x="112.4" y="58.2">PLANO_DE_MASA</text>
<text x="165.4" y="58.2">PLANO_DE_MASA</text>
<text x="196.2" y="58.2">PLANO_DE_MASA</text>
<text x="245.1" y="55.4">SDA</text>
<text x="246.5" y="58.2">PLANO_DE_MASA</text>
<text x="204.6" y="61">3V3_DUE</text>
<text x="246.5" y="61">3V3_DUE</text>
<text x="245.1" y="80.5">M_HD1</text>
<text x="245.1" y="83.3">M_HD0</text>
<text x="162.6" y="88.9">3V3_DUE</text>
<text x="204.6" y="88.9">3V3_DUE</text>
<text x="162.6" y="94.5">GND_DUE</text>
<text x="162.6" y="91.7">5V_DUE</text>
<text x="204.6" y="94.5">GND_DUE</text>
<text x="204.6" y="91.7">5V_DUE</text>
<text x="246.5" y="97.3">DSP_CLK_DUE</text>
<text x="246.5" y="100.1">DSP_48V_DUE</text>
<text x="165.4" y="128">DSP_CLK_DUE</text>
<text x="165.4" y="136.4">DSP_48V_DUE</text>
<text x="11.2" y="164.1">DISTRIBUCION DE MASAS</text>
<text x="11.2" y="166.8">(DULCINEA PROPORCIONA 6 MASAS ANALOGICAS MA1 A</text>
<text x="11.2" y="169.4">MA6 Y 3 MASAS DIGITALES MD1 A MD3)</text>
<text x="11.2" y="172.1">MD1=LASER- =</text>
<text x="31.9" y="172.1">LASER-</text>
<text x="11.2" y="174.8">MD3=GND_D_A</text>
<text x="11.2" y="177.4">MA3=GND_SIGNAL_A</text>
<text x="11.2" y="180.1">MA5=GND_POWER_A</text>
<text x="11.2" y="182.8">MD2=GND_D_IV =</text>
<text x="11.2" y="185.4">MA4=GND_A_IV = GND ANALOGICA DEL IV</text>
<text x="34.9" y="182.8">GND DIGITAL DEL IV</text>
<text x="66" y="185.4">PLANO DE MASA IV</text>
<text x="11.2" y="188.1">MA1=GND_VUELTA = MASA DEL CI DEL FOTODIODO</text>
<text x="11.2" y="190.8">MA2=GND_A_FOTOD = GND ANALOGICA DEL FOTODIODO</text>
<text x="11.2" y="193.4">MA6= PLANOS DE MASA PCBs EN BASE A, B Y BACKPLANE Y CABEZA</text>
</g>
<g font-size="2.5" fill="#000040">
<text x="162.6" y="27.4">GND_SIGNAL_A</text>
<text x="199" y="27.4">GND_SIGNAL_A</text>
<text x="169.3" y="30.2">V_TEMP</text>
<text x="201.5" y="30.2">V_TEMP</text>
<text x="162.6" y="47">GND_POWER_A</text>
<text x="168.2" y="44.2">+15V</text>
<text x="196.2" y="47">GND_POWER_A</text>
<text x="204.6" y="44.2">+15V</text>
<text x="252.1" y="47">+15V</text>
<text x="168.2" y="49.8">-15V</text>
<text x="204.6" y="49.8">-15V</text>
<text x="252.1" y="49.8">-15V</text>
<text x="168.2" y="55.4">GND_D_A</text>
<text x="202.3" y="55.4">GND_D_A</text>
<text x="168.2" y="63.8">RXD</text>
<text x="199" y="63.8">RXD_PCB_A</text>
<text x="167.1" y="69.3">DSP_CLK</text>
<text x="168.2" y="66.5">TXD</text>
<text x="199" y="66.5">TXD_PCB_A</text>
<text x="201.8" y="69.3">DSP_CLK</text>
<text x="168.2" y="72.1">DSP_48V</text>
<text x="168.2" y="74.9">PROG</text>
<text x="201.8" y="72.1">DSP_48V</text>
<text x="204.6" y="74.9">PROG</text>
<text x="165.4" y="100.1">LASER-</text>
<text x="165.4" y="97.3">LASER+</text>
<text x="207.3" y="100.1">LASER-</text>
<text x="207.3" y="97.3">LASER+</text>
<text x="42.5" y="116.8">RXD</text>
<text x="81.6" y="116.8">RXD_PCB_A</text>
<text x="173.8" y="125.2">DSP_CLK</text>
<text x="39.7" y="128">TXD_PCB_A 4</text>
<text x="84.4" y="128">TXD</text>
<text x="173.8" y="133.6">DSP_48V</text>
</g>
<g font-size="2.5" fill="#000080">
<text x="50.3" y="72.1">J3</text>
<text x="55.9" y="72.1">BASE_CABEZA</text>
<text x="39.2" y="94.5">C6</text>
<text x="105.1" y="94.5">R3</text>
<text x="105.1" y="97.8">10K</text>
<text x="39.2" y="105.7">100nF</text>
<text x="70.2" y="104.6">U3</text>
<text x="153.7" y="105.7">J2</text>
<text x="237.5" y="105.7">J1</text>
<text x="150.9" y="119.6">U1</text>
<text x="220.8" y="125.2">IC1</text>
<text x="229.1" y="125.2">MC78M12</text>
<text x="114.6" y="130.8">C5</text>
<text x="86.7" y="136.4">SN74LVC2G34</text>
<text x="214.1" y="133.6">C1</text>
<text x="257.1" y="136.4">1uF 50V</text>
<text x="258.8" y="133.6">C2</text>
<text x="114.6" y="142">100nF</text>
<text x="212.4" y="139.2">1uF 50V</text>
<text x="136.9" y="144.8">SN74LV4T125</text>
<text x="166.6" y="144.8">R2</text>
<text x="166.6" y="148.1">0</text>
<text x="214.1" y="147.6">C3</text>
<text x="258.8" y="147.6">C4</text>
<text x="212.4" y="150.4">1uF 50V</text>
<text x="257.1" y="150.4">1uF 50V</text>
<text x="195.6" y="158.8">R1</text>
<text x="201.2" y="158.8">0</text>
<text x="220.8" y="164.3">IC2</text>
<text x="226.4" y="164.3">MC79M12</text>
<text x="136.9" y="174.1">J4</text>
<text x="136.9" y="185.6">CHASIS</text>
<text x="136.9" y="188.1">J5</text>
<text x="136.9" y="199.6">CHASIS</text>
</g>
<g font-size="2">
<text x="31.6" y="2.2">5</text>
<text x="89.1" y="2.2">4</text>
<text x="146.7" y="2.2">3</text>
<text x="204.2" y="2.2">2</text>
<text x="261.8" y="2.2">1</text>
<text x=".8" y="30.1">D</text>
<text x="291.3" y="30.1">D</text>
<text x=".8" y="81.1">C</text>
<text x="291.3" y="81.1">C</text>
<text x=".8" y="132.1">B</text>
<text x="291.3" y="132.1">B</text>
<text x=".8" y="183.1">A</text>
<text x="291.3" y="183.1">A</text>
<text x="31.6" y="208.9">5</text>
<text x="89.1" y="208.9">4</text>
<text x="146.7" y="208.9">3</text>
<text x="204.2" y="208.9">2</text>
<text x="261.8" y="208.9">1</text>
</g>
</svg>
